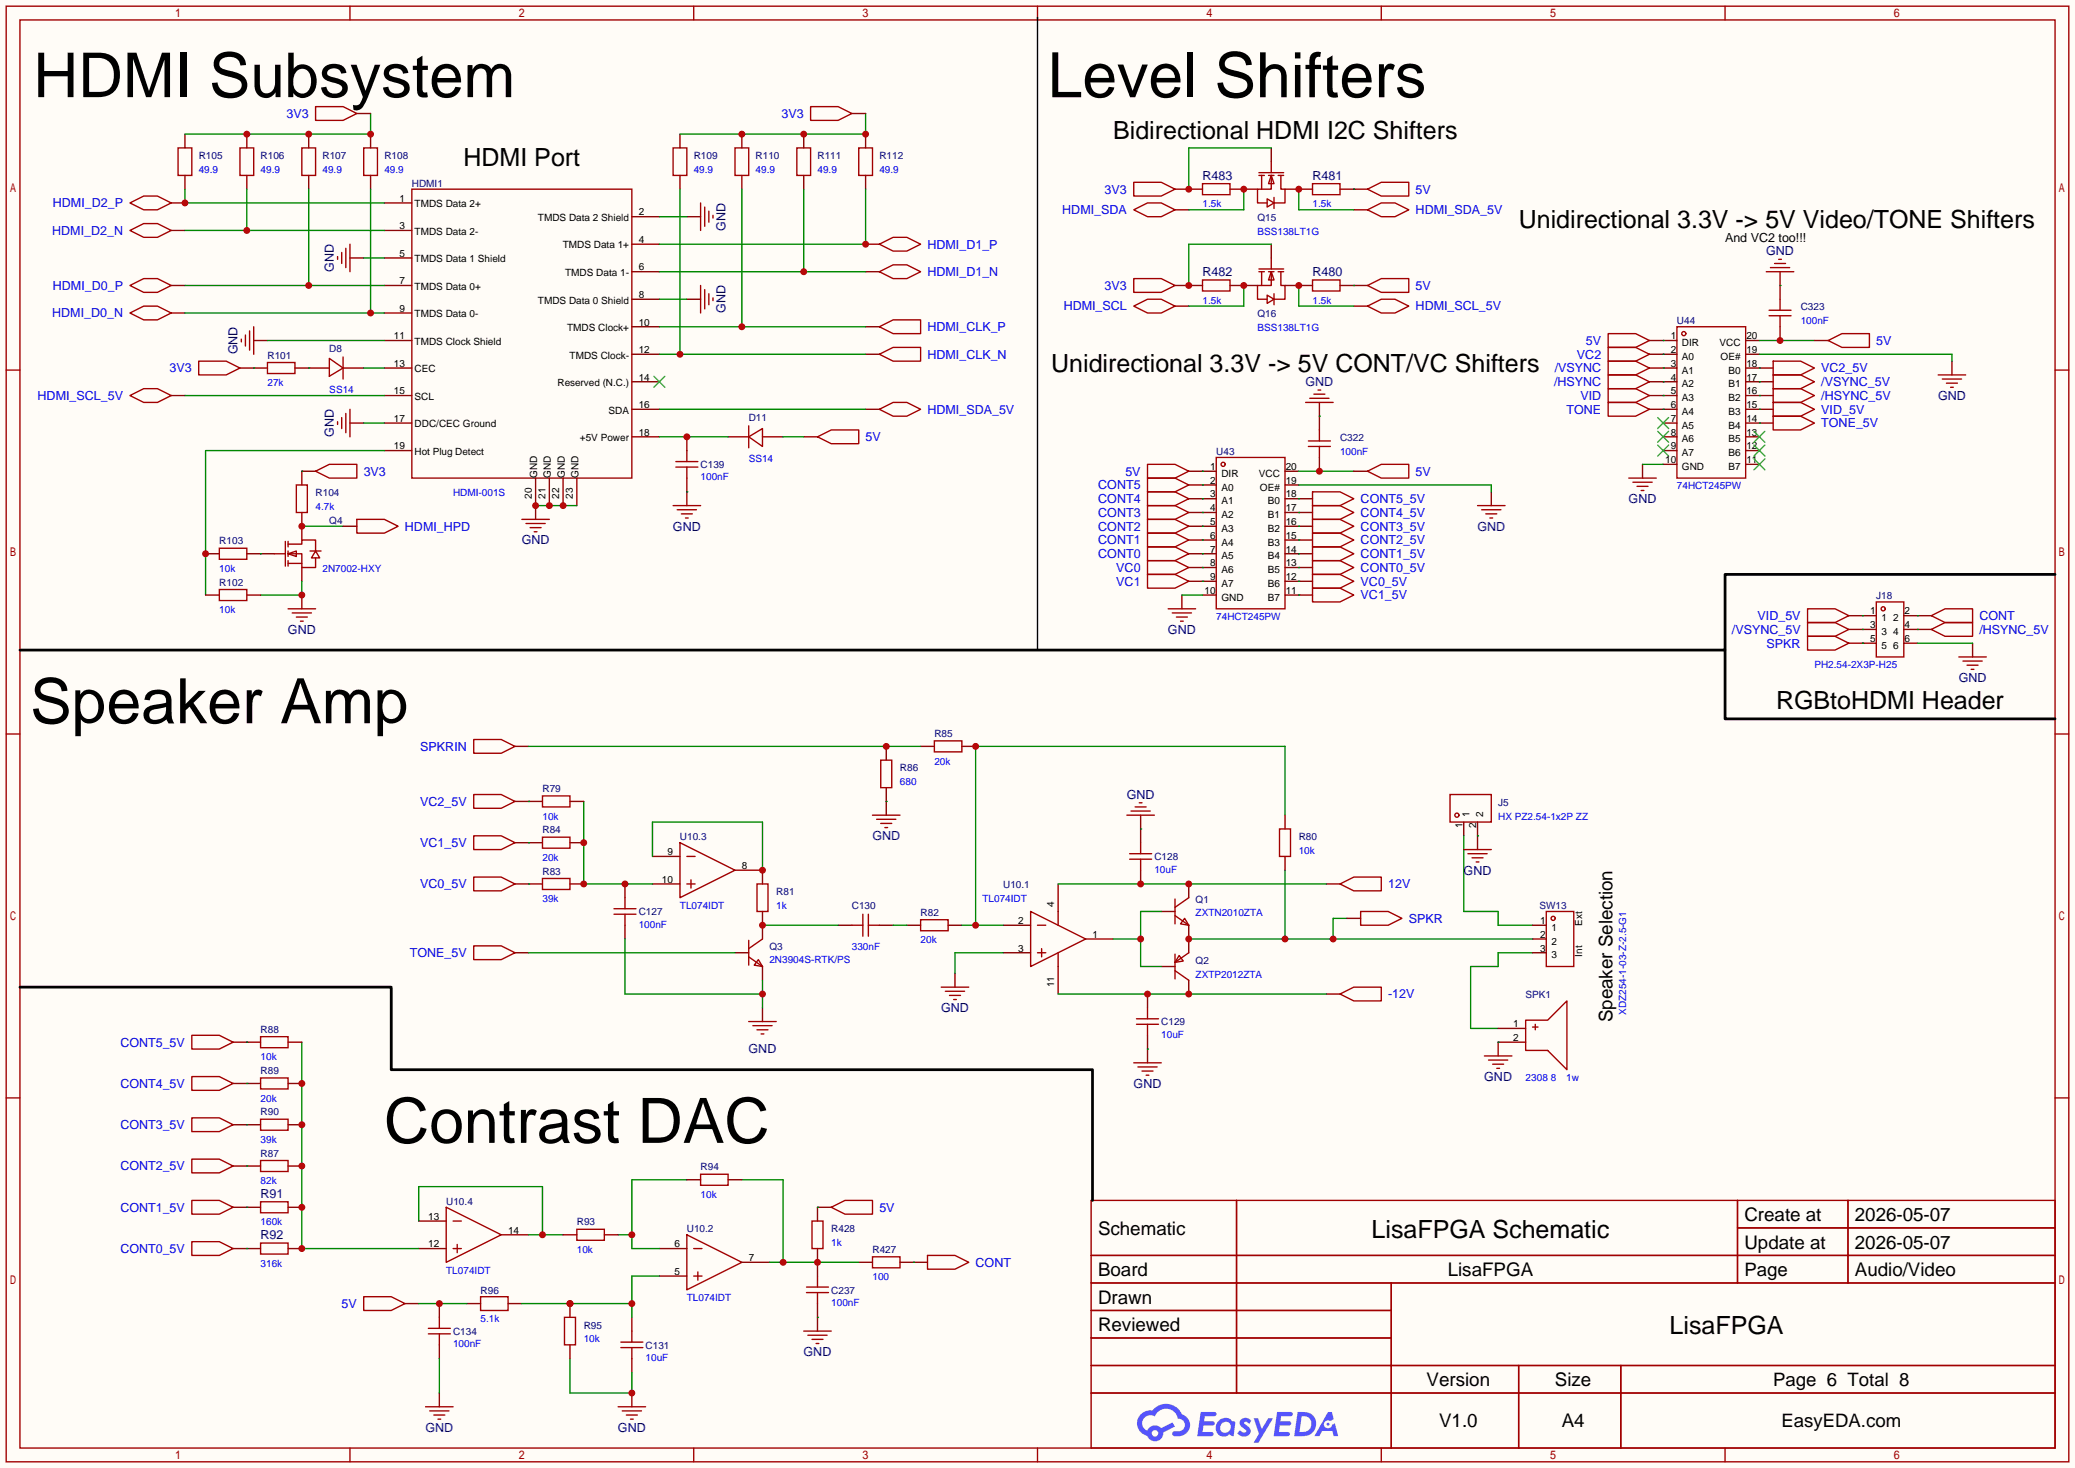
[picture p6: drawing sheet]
<svg xmlns="http://www.w3.org/2000/svg" width="383mm" height="271mm" viewBox="0 0 383 271" stroke-linecap="round" stroke-linejoin="round" font-family="sans-serif">
<path d="M0 0h383.3v271h-383.3z" fill="#fffcf7"/>
<g fill="none" stroke="#a10000" stroke-width=".25">
<path d="M1.1 1.1h381v268.8h-381zM3.7 3.7h375.9v263.6h-375.9zM64.6 1.1v2.6M128.1 1.1v2.6M191.6 1.1v2.6M255.1 1.1v2.6M318.6 1.1v2.6M1.1 68.3h2.6M379.6 68.3h2.5M1.1 135.5h2.6M379.6 135.5h2.5M1.1 202.7h2.6"/>
<path d="M379.6 202.7h2.5M201.5 221.6h178.1v45.7h-178.1zM201.5 231.8h178.1M201.5 236.9h178.1M228.4 221.6v35.6M257 236.9v30.4M320.9 221.6v15.3M320.9 226.7h58.7M341.3 221.6v15.3M201.5 241.9h55.5M201.5 252.1h178.1M201.5 247h55.5"/>
<path d="M201.5 257.2h178.1M280.5 252.1v15.2M299.4 252.1v15.2M64.6 267.3v2.6M128.1 267.3v2.6M191.6 267.3v2.6M255.1 267.3v2.6M318.6 267.3v2.6"/>
</g>
<g fill="#5487ff">
<path d="M229.3 262a1.3 1.3 0 0 1 1.8 .3l-.4 .6a.54 .54 0 0 0-.9-.2l.1 .2a1.58 1.58 0 0 1 1.1 1.5 1.43 1.43 0 0 1-2.5 .2l.6-.6a.64 .64 0 0 0 .5 .5 .64 .64 0 0 0 .6-.3l-.2-.2a1.6 1.6 0 0 1-1-1.6z"/>
<path d="M231.6 261.8h.8l.7 2 1.2-2h.9l-2.7 4.6h-.9l.9-1.7z"/>
<path d="M221.8 260.7h1.6a1.31 1.31 0 0 1 1.3 .2 .4 .4 0 0 1-.4 .6h-1.7l-.2 .9h1.7a.4 .4 0 0 1 .3 .4 .4 .4 0 0 1-.4 .4h-1.7l-.2 1.2h.9a1.23 1.23 0 0 1 1.1 .2 .39 .39 0 0 1-.3 .5h-2.7z"/>
<path d="M235.9 260.7h1.6a1.32 1.32 0 0 1 1.3 .2 .39 .39 0 0 1-.4 .6h-1.7l-.2 .9h1.7a.4 .4 0 0 1 .3 .4 .4 .4 0 0 1-.4 .4h-1.7l-.2 1.2h.9a1.23 1.23 0 0 1 1.1 .2 .39 .39 0 0 1-.3 .5h-2.6z"/>
<path d="M245.3 260.7h.7l.4 1.3-.7 .4a.75 .75 0 0 0-1.1 .3 .75 .75 0 0 0 .5 1 .75 .75 0 0 0 1-.7l.5-.2 .6 2.3h-.9l-.2-.9h-1.9l-.5 .9h-.9z"/>
<path d="M239.7 260.7l-.7 4.4h1.5a2.27 2.27 0 0 0 2.6-2.2 2.27 2.27 0 0 0-2.7-2.2zM240.5 261.5a1.5 1.5 0 0 1 1.8 1.5 1.5 1.5 0 0 1-2 1.4h-.3z"/>
<path d="M225.1 262.3a1.62 1.62 0 0 0-.4 2.1 1.62 1.62 0 0 0 2 .7l.4-.3 .4 .3h.4l.3-2.4-.2-.3h-.4a1.58 1.58 0 0 0-2.5-.1zM225.7 262.8a.99 .99 0 0 1 1.6 .3 .99 .99 0 0 1-.9 1.4 .94 .94 0 0 1-1-.6 .94 .94 0 0 1 .3-1.1z"/>
<path d="M210.7 261.1a2.37 2.37 0 0 0 1.2 4 1.54 1.54 0 0 0 1.7 1 1.54 1.54 0 0 0 1.3-1.6l2.1-1.1-.4-.8-2.1 1a1.57 1.57 0 0 0-2.6 .5 1.5 1.5 0 0 1-.7-2.1 1.5 1.5 0 0 1 2.1-.5 2.23 2.23 0 0 1 2.3-1.4 2.23 2.23 0 0 1 2 1.8 1.16 1.16 0 0 1 1.3 1.1 1.16 1.16 0 0 1-1.1 1.2h-.7a.47 .47 0 0 0-.6 .4 .47 .47 0 0 0 .4 .6 2.23 2.23 0 0 0 2.3-.7 2.23 2.23 0 0 0 .4-2.3 2.16 2.16 0 0 0-1.3-1.1 3.2 3.2 0 0 0-5.4-.7l-1.2 .1zM212.8 264.6a.58 .58 0 0 1 1.1 0 .58 .58 0 0 1-1.1 0z"/>
<circle cx="245.3" cy="262.9" r=".28"/>
</g>
<g fill="none" stroke="#870000" stroke-width=".25">
<path d="M34.2 24.8v2.5M34.2 32.4v2.5M45.6 24.8v2.5M45.6 32.4v2.5M57 24.8v2.5M57 32.4v2.5M68.5 24.8v2.5M68.5 32.4v2.5M71 37.5h5.1M125.6 24.8v2.5M125.6 32.4v2.5M137 24.8v2.5"/>
<path d="M137 32.4v2.5M148.5 24.8v2.5M148.5 32.4v2.5M159.9 24.8v2.5M159.9 32.4v2.5M71 42.5h5.1M71 47.6h5.1M71 52.7h5.1M71 57.8h5.1M116.7 40h5.1M116.7 45.1h5.1M116.7 50.2h5.1"/>
<path d="M116.7 55.2h5.1M46.9 67.9h2.5M54.5 67.9h6.3M63.4 67.9h3.8M71 62.9h5.1M71 67.9h5.1M71 73h5.1M71 78.1h5.1M116.7 60.3h5.1M116.7 65.4h5.1M116.7 70.5h5.1M116.7 75.6h5.1"/>
<path d="M55.8 87v2.5M55.8 94.6v5.1M71 83.2h5.1M98.9 88.3v7.6M101.5 88.3v5M104 88.3v5M106.6 88.3v5M116.7 80.6h5.1M48.1 102.2h2.6M55.8 104.8v2.5"/>
</g>
<path d="M120.8 69.5l2 2M122.8 69.5l-2 2" fill="none" stroke="#3c3" stroke-width=".25"/>
<g fill="none" stroke="#a10000" stroke-width=".25">
<path d="M32.9 27.3h2.5v5.1h-2.5zM44.3 27.3h2.6v5.1h-2.6zM55.8 27.3h2.5v5.1h-2.5zM67.2 27.3h2.5v5.1h-2.5zM76.1 34.9h40.6v53.4h-40.6zM124.3 27.3h2.6v5.1h-2.6zM135.8 27.3h2.5v5.1h-2.5zM147.2 27.3h2.5v5.1h-2.5zM158.6 27.3h2.6v5.1h-2.6zM49.4 66.9h5.1v2.1h-5.1zM60.8 66.2l2.6 1.7-2.6 1.6zM63.4 65.9v4.1"/>
<path d="M52.7 99.9v4.6M53.2 99.9v1.1M54.7 89.5h2.1v5.1h-2.1zM96.4 95.9h5.1M97.2 96.6h3.5M97.9 97.4h2M98.7 98.2h.5M50.7 102.2h2M53.2 102.2h2.6v2.6h2.5v-1.8M53.2 100.5h2.6v-.8h2.5v2M53.2 102.2l1.5-.5v1zM53.2 101.7v1"/>
<path d="M53.2 103.5v1M53.2 104h2.6M57.3 101.7h2M58.3 101.7l.8 1.3h-1.6z"/>
</g>
<path d="M98.9 93.3h7.7" fill="none" stroke="#008700" stroke-width=".25"/>
<g fill="#c00">
<circle cx="101.5" cy="93.3" r=".63"/>
<circle cx="98.9" cy="93.3" r=".63"/>
<circle cx="104" cy="93.3" r=".63"/>
</g>
<path d="M44.3 67.9h2.6M148.5 80.6h2.5" fill="none" stroke="#870000" stroke-width=".25"/>
<path d="M36.7 66.7h5.1l2.5 1.2-2.5 1.3h-5.1zM151 80.6l2.5-1.2h5.1v2.5h-5.1z" fill="none" stroke="#a10000" stroke-width=".25"/>
<path d="M46.9 67.9h.1M57 67.9h.1M67.2 67.9h3.8M55.8 97.2h7.6" fill="none" stroke="#008700" stroke-width=".25"/>
<circle cx="55.8" cy="97.2" r=".63" fill="#c00"/>
<path d="M55.8 87h2.5M55.8 109.9v2.5" fill="none" stroke="#870000" stroke-width=".25"/>
<path d="M58.3 87l2.5-1.3h5.1v2.6h-5.1zM53.2 112.4h5.1M54 113.2h3.5M54.7 113.9h2.1M55.5 114.7h.5" fill="none" stroke="#a10000" stroke-width=".25"/>
<path d="M55.8 87h.1M55.8 107.3v2.6h-7.7" fill="none" stroke="#008700" stroke-width=".25"/>
<circle cx="55.8" cy="109.9" r=".63" fill="#c00"/>
<path d="M71 83.2h-33v26.7M121.8 80.6h12.7M144.7 80.6h3.8" fill="none" stroke="#008700" stroke-width=".25"/>
<path d="M126.9 80.6v2.6M126.9 88.3v2.5M134.5 80.6h3.8M140.8 80.6h3.9" fill="none" stroke="#870000" stroke-width=".25"/>
<path d="M138.3 78.6v4.1M124.8 86.2h4.1M124.8 85.2h4.1M126.9 83.2v2M138.3 80.6l2.5-1.5v3.3z" fill="none" stroke="#a10000" stroke-width=".25"/>
<circle cx="126.9" cy="80.6" r=".63" fill="#c00"/>
<path d="M24 73l2.5-1.2h2.6l2.5 1.2-2.5 1.3h-2.6zM162.4 75.6l2.6-1.3h2.5l2.6 1.3-2.6 1.2h-2.5zM162.4 60.3l2.6-1.2h5.1v2.5h-5.1zM124.3 93.3h5.1M125.1 94.1h3.6M125.9 94.9h2M126.6 95.6h.5M126.9 86.2v2.1" fill="none" stroke="#a10000" stroke-width=".25"/>
<path d="M31.6 73h2.6M159.9 75.6h2.5M159.9 60.3h2.5M126.9 90.8v2.5" fill="none" stroke="#870000" stroke-width=".25"/>
<path d="M137 34.9v25.4M34.2 73h36.8M121.8 75.6h38.1M121.8 60.3h38.1M126.9 90.8h.1" fill="none" stroke="#008700" stroke-width=".25"/>
<circle cx="137" cy="60.3" r=".63" fill="#c00"/>
<path d="M159.9 65.4h2.5" fill="none" stroke="#870000" stroke-width=".25"/>
<path d="M162.4 65.4l2.6-1.3h5.1v2.6h-5.1z" fill="none" stroke="#a10000" stroke-width=".25"/>
<path d="M125.6 34.9v30.5M121.8 65.4h38.1" fill="none" stroke="#008700" stroke-width=".25"/>
<circle cx="125.6" cy="65.4" r=".63" fill="#c00"/>
<path d="M31.6 37.5h2.6M31.6 57.8h2.6M31.6 52.7h2.6M31.6 42.5h2.6M159.9 50.2h2.5M159.9 45.1h2.5" fill="none" stroke="#870000" stroke-width=".25"/>
<path d="M24 37.5l2.5-1.3h2.6l2.5 1.3-2.5 1.2h-2.6zM24 57.8l2.5-1.3h2.6l2.5 1.3-2.5 1.3h-2.6zM24 52.7l2.5-1.3h2.6l2.5 1.3-2.5 1.3h-2.6zM24 42.5l2.5-1.2h2.6l2.5 1.2-2.5 1.3h-2.6zM162.4 50.2l2.6-1.3h2.5l2.6 1.3-2.6 1.2h-2.5zM162.4 45.1l2.6-1.3h2.5l2.6 1.3-2.6 1.3h-2.5z" fill="none" stroke="#a10000" stroke-width=".25"/>
<path d="M148.5 34.9v15.3M121.8 50.2h38.1" fill="none" stroke="#008700" stroke-width=".25"/>
<circle cx="148.5" cy="50.2" r=".63" fill="#c00"/>
<path d="M159.9 34.9v10.2h-38.1" fill="none" stroke="#008700" stroke-width=".25"/>
<circle cx="159.9" cy="45.1" r=".63" fill="#c00"/>
<path d="M68.5 34.9v22.9M34.2 57.8h36.8" fill="none" stroke="#008700" stroke-width=".25"/>
<circle cx="68.5" cy="57.8" r=".63" fill="#c00"/>
<path d="M57 34.9v17.8M34.2 52.7h36.8" fill="none" stroke="#008700" stroke-width=".25"/>
<circle cx="57" cy="52.7" r=".63" fill="#c00"/>
<path d="M45.6 34.9v7.6M34.2 42.5h36.8" fill="none" stroke="#008700" stroke-width=".25"/>
<circle cx="45.6" cy="42.5" r=".63" fill="#c00"/>
<path d="M34.2 34.9v2.6h36.8" fill="none" stroke="#008700" stroke-width=".25"/>
<circle cx="34.2" cy="37.5" r=".63" fill="#c00"/>
<path d="M68.5 21v3.8h-34.3" fill="none" stroke="#008700" stroke-width=".25"/>
<g fill="#c00">
<circle cx="45.6" cy="24.8" r=".63"/>
<circle cx="57" cy="24.8" r=".63"/>
<circle cx="68.5" cy="24.8" r=".63"/>
</g>
<path d="M159.9 21v3.8h-34.3" fill="none" stroke="#008700" stroke-width=".25"/>
<g fill="#c00">
<circle cx="137" cy="24.8" r=".63"/>
<circle cx="148.5" cy="24.8" r=".63"/>
<circle cx="159.9" cy="24.8" r=".63"/>
</g>
<g fill="none" stroke="#870000" stroke-width=".25">
<path d="M65.9 21h2.6M157.4 21h2.5M64.6 47.6h2.6M126.9 40h2.5M126.9 55.2h2.5M46.9 62.9h2.5M64.6 78.1h2.6M63.4 97.2h2.5M163.7 137.8v2.5M170.1 137.8h2.5M177.7 137.8h2.5M97.7 155.6h2.5"/>
<path d="M105.3 155.6h2.5M120.5 158.1h5.1M163.7 145.4v2.6M210.7 153v2.6M97.7 163.2h2.5M105.3 163.2h2.5M115.4 163.2v2.5M115.4 170.8v2.6M120.5 163.2h5.1M135.8 175.9h2.5M135.8 160.7h5v2.5M140.8 168.3v5.1"/>
<path d="M140.8 178.4v2.6M154.8 170.8h2.6M162.4 170.8h2.6M167.5 170.8h2.6M175.1 170.8h2.6M185.3 170.8h5.1M185.3 175.9h5.1M195.5 163.2v5.1M195.5 178.4v5.1M200.5 173.4h5.1M210.7 160.7v2.5M214.5 168.3h2.5"/>
<path d="M214.5 178.4h2.5M219.6 163.2v2.5M219.6 170.8v5.1M140.8 186.1v2.5M212 183.5v2.6M212 191.1v2.6M219.6 181v2.5M77.3 230.5h5.1M77.3 225.4h5.1M92.6 228h5.1M121.8 230.5h5.1M121.8 235.6h5.1"/>
<path d="M137 233h5.1"/>
</g>
<g fill="none" stroke="#a10000" stroke-width=".25">
<path d="M58.3 19.7h5.1l2.5 1.3-2.5 1.2h-5.1zM149.7 19.7h5.1l2.6 1.3-2.6 1.2h-5.1zM129.4 37.5v5M130.2 38.2v3.6M130.9 39v2M131.7 39.8v.5M62.4 47.4v.5M63.1 46.6v2M63.9 45.8v3.6M64.6 45.1v5.1M129.4 52.7v5.1M130.2 53.5v3.5"/>
<path d="M130.9 54.2v2.1M131.7 55v.5M44.6 62.6v.5M45.3 61.8v2.1M46.1 61.1v3.5M46.9 60.3v5.1M62.4 77.9v.5M63.1 77.1v2M63.9 76.3v3.6M64.6 75.6v5M65.9 95.9h5.1l2.5 1.3-2.5 1.2h-5.1zM172.6 136.8h5.1v2h-5.1z"/>
<path d="M100.2 154.6h5.1v2h-5.1zM125.6 155.6l10.2 5.1-10.2 5zM126.9 158.1h1.5M162.7 140.3h2v5.1h-2zM208.7 158.6h4M208.7 157.6h4M210.7 155.6v2M210.7 158.6v2.1M100.2 162.2h5.1v2h-5.1zM113.4 168.8h4.1M113.4 167.8h4.1M115.4 165.7v2.1"/>
<path d="M115.4 168.8v2M126.9 163.2h1.5M127.6 162.4v1.6M138.3 176.7l2.5 1.7M138.3 173.6v4.6M139.8 163.2h2.1v5.1h-2.1zM140.1 177.2l.7 1.2-1.5-.2zM140.8 173.4l-2.5 1.7M157.4 170.8h2M159.4 168.8v4M160.4 170.8h2M160.4 168.8v4"/>
<path d="M170.1 169.8h5v2h-5zM190.4 168.3l10.1 5.1-10.1 5zM191.6 170.8h1.6M191.6 175.9h1.6M192.4 175.1v1.6M195.5 168.3v2.5M195.5 175.9v2.5M217 169l2.6 1.8M217 166v4.6M217 176.1v4.6M217 179.2l2.6 1.8M217.8 176.4l.8 1-1.6 .3z"/>
<path d="M218.8 169.5l.8 1.3-1.5-.2zM219.6 165.7l-2.6 1.8M219.6 175.9l-2.6 1.8M138.3 188.6h5.1M139.1 189.4h3.5M139.8 190.1h2.1M140.6 190.9h.5M209.9 189.1h4.1M209.9 188.1h4.1M212 186.1v2M212 189.1v2M82.4 222.9l10.2 5.1-10.2 5z"/>
<path d="M83.7 230.5h1.5M83.7 225.4h1.5M84.5 229.7v1.6M126.9 228l10.1 5-10.1 5.1zM128.1 230.5h1.6M128.1 235.6h1.6M128.9 234.8v1.5"/>
</g>
<path d="M67.2 47.6h3.8M121.8 40h5.1M121.8 55.2h5.1M49.4 62.9h21.6M67.2 78.1h3.8M115.4 173.4v10.1h25.4M140.8 181v5.1" fill="none" stroke="#008700" stroke-width=".25"/>
<circle cx="140.8" cy="183.5" r=".63" fill="#c00"/>
<path d="M95.1 175.9h2.6" fill="none" stroke="#870000" stroke-width=".25"/>
<path d="M87.5 174.6h5.1l2.5 1.3-2.5 1.3h-5.1z" fill="none" stroke="#a10000" stroke-width=".25"/>
<path d="M97.7 175.9h38.1M140.8 170.8h14" fill="none" stroke="#008700" stroke-width=".25"/>
<circle cx="140.8" cy="170.8" r=".63" fill="#c00"/>
<path d="M120.5 158.1v-6.3h20.3v8.9" fill="none" stroke="#008700" stroke-width=".25"/>
<circle cx="140.8" cy="160.7" r=".63" fill="#c00"/>
<path d="M95.1 148h2.6M95.1 155.6h2.6M95.1 163.2h2.6" fill="none" stroke="#870000" stroke-width=".25"/>
<path d="M87.5 146.7h5.1l2.5 1.3-2.5 1.2h-5.1zM87.5 154.3h5.1l2.5 1.3-2.5 1.2h-5.1zM87.5 161.9h5.1l2.5 1.3-2.5 1.3h-5.1z" fill="none" stroke="#a10000" stroke-width=".25"/>
<path d="M97.7 155.6h.1M107.8 148v15.2h12.7M97.7 163.2h.1" fill="none" stroke="#008700" stroke-width=".25"/>
<g fill="#c00">
<circle cx="107.8" cy="155.6" r=".63"/>
<circle cx="107.8" cy="163.2" r=".63"/>
<circle cx="115.4" cy="163.2" r=".63"/>
</g>
<path d="M95.1 137.8h2.6" fill="none" stroke="#870000" stroke-width=".25"/>
<path d="M87.5 136.5h5.1l2.5 1.3-2.5 1.3h-5.1z" fill="none" stroke="#a10000" stroke-width=".25"/>
<path d="M237.4 150.5v-12.7h-57.2v33M165 170.8h2.5M177.7 170.8h7.6" fill="none" stroke="#008700" stroke-width=".25"/>
<g fill="#c00">
<circle cx="180.2" cy="170.8" r=".63"/>
<circle cx="180.2" cy="137.8" r=".63"/>
</g>
<path d="M176.4 179.7v2.5" fill="none" stroke="#870000" stroke-width=".25"/>
<path d="M173.9 182.2h5M174.6 183h3.6M175.4 183.8h2M176.1 184.5h.6" fill="none" stroke="#a10000" stroke-width=".25"/>
<path d="M97.7 137.8h72.4M185.3 175.9h-8.9v3.8" fill="none" stroke="#008700" stroke-width=".25"/>
<circle cx="163.7" cy="137.8" r=".63" fill="#c00"/>
<path d="M163.7 148v2.5" fill="none" stroke="#870000" stroke-width=".25"/>
<path d="M161.2 150.5h5M161.9 151.3h3.6M162.7 152h2M163.4 152.8h.6" fill="none" stroke="#a10000" stroke-width=".25"/>
<path d="M163.7 148h.1M219.6 173.4h63.5M237.4 160.7v12.7M248.8 169.5h-2.5v3.9" fill="none" stroke="#008700" stroke-width=".25"/>
<g fill="#c00">
<circle cx="219.6" cy="173.4" r=".63"/>
<circle cx="237.4" cy="173.4" r=".63"/>
<circle cx="246.3" cy="173.4" r=".63"/>
</g>
<path d="M245 163.2h2.5M245 183.5h2.5" fill="none" stroke="#870000" stroke-width=".25"/>
<path d="M247.5 163.2l2.6-1.3h5v2.6h-5zM247.5 183.5l2.6-1.3h5v2.6h-5z" fill="none" stroke="#a10000" stroke-width=".25"/>
<path d="M195.5 163.2h49.5" fill="none" stroke="#008700" stroke-width=".25"/>
<g fill="#c00">
<circle cx="219.6" cy="163.2" r=".63"/>
<circle cx="210.7" cy="163.2" r=".63"/>
</g>
<path d="M195.5 183.5h49.5" fill="none" stroke="#008700" stroke-width=".25"/>
<g fill="#c00">
<circle cx="219.6" cy="183.5" r=".63"/>
<circle cx="212" cy="183.5" r=".63"/>
</g>
<path d="M205.6 173.4h5.1M214.5 168.3h-3.8v10.1h3.8" fill="none" stroke="#008700" stroke-width=".25"/>
<circle cx="210.7" cy="173.4" r=".63" fill="#c00"/>
<g fill="none" stroke="#870000" stroke-width=".25">
<path d="M210.7 150.5v2.5M270.4 151.8v2.5M272.9 151.8v5M43.1 192.4h2.5M212 193.7v2.5M276.7 192.4v2.5M43.1 215.3h5M43.1 200h5M43.1 207.6h5M53.2 215.3h2.6M53.2 200h2.6M53.2 207.6h2.6"/>
<path d="M43.1 222.9h5M43.1 230.5h5M53.2 222.9h2.6M53.2 230.5h2.6M86.2 240.7h2.6M93.9 240.7h2.5M116.7 243.2v2.5M116.7 250.8v2.6"/>
</g>
<g fill="none" stroke="#a10000" stroke-width=".25">
<path d="M208.2 150.5h5M208.9 149.7h3.6M209.7 149h2M210.4 148.2h.5M267.8 146.7h7.7v5.1h-7.7zM270.4 156.8h5.1M271.1 157.6h3.6M271.9 158.4h2M272.7 159.1h.5M35.4 198.8h5.1l2.6 1.2-2.6 1.3h-5.1zM35.4 191.1h5.1l2.6 1.3-2.6 1.3h-5.1zM48.1 199h5.1v2h-5.1z"/>
<path d="M209.4 196.2h5.1M210.2 197h3.5M210.9 197.7h2.1M211.7 198.5h.5M274.2 194.9h5.1M275 195.7h3.5M275.7 196.5h2M276.5 197.2h.5M35.4 214h5.1l2.6 1.3-2.6 1.2h-5.1zM35.4 206.4h5.1l2.6 1.2-2.6 1.3h-5.1zM48.1 214.2h5.1v2.1h-5.1zM48.1 206.6h5.1v2.1h-5.1z"/>
<path d="M35.4 229.2h5.1l2.6 1.3-2.6 1.3h-5.1zM35.4 221.6h5.1l2.6 1.3-2.6 1.3h-5.1zM48.1 221.9h5.1v2h-5.1zM48.1 229.5h5.1v2h-5.1zM88.8 239.4h5.1v2.5h-5.1zM114.7 248.8h4M114.7 247.8h4M116.7 245.7v2.1M116.7 248.8v2"/>
<circle cx="269.1" cy="150.5" r=".38"/>
</g>
<path d="M210.7 153h.1M270.4 154.3v14h6.3v2.5h6.4M272.9 154.3h.1M283.1 175.9h-6.4v2.5h-5v11.5h5M55.8 192.4v38.1h21.5M45.6 215.3h.1M45.6 207.6h.1M45.6 200h.1M45.6 230.5h.1M45.6 222.9h.1" fill="none" stroke="#008700" stroke-width=".25"/>
<g fill="#c00">
<circle cx="55.8" cy="200" r=".63"/>
<circle cx="55.8" cy="207.6" r=".63"/>
<circle cx="55.8" cy="215.3" r=".63"/>
<circle cx="55.8" cy="222.9" r=".63"/>
<circle cx="55.8" cy="230.5" r=".63"/>
</g>
<path d="M77.3 225.4v-6.3h22.9v8.9M97.7 228h6.3" fill="none" stroke="#008700" stroke-width=".25"/>
<circle cx="100.2" cy="228" r=".63" fill="#c00"/>
<path d="M126.9 217.8h-10.2v12.7h5.1M114.2 228h2.5" fill="none" stroke="#008700" stroke-width=".25"/>
<circle cx="116.7" cy="228" r=".63" fill="#c00"/>
<path d="M168.8 233h2.5M81.2 240.7v2.5M81.2 248.3v2.5M116.7 257.2v2.5" fill="none" stroke="#870000" stroke-width=".25"/>
<path d="M171.3 231.8h5.1l2.5 1.2-2.5 1.3h-5.1zM79.1 246.3h4.1M79.1 245.2h4.1M81.2 243.2v2M81.2 246.3v2M114.2 259.7h5.1M114.9 260.5h3.6M115.7 261.2h2M116.5 262h.5" fill="none" stroke="#a10000" stroke-width=".25"/>
<path d="M105.3 250.8v6.4h11.4v-3.8" fill="none" stroke="#008700" stroke-width=".25"/>
<circle cx="116.7" cy="257.2" r=".63" fill="#c00"/>
<path d="M121.8 235.6h-5.1v7.6M96.4 240.7h20.3" fill="none" stroke="#008700" stroke-width=".25"/>
<g fill="#c00">
<circle cx="116.7" cy="240.7" r=".63"/>
<circle cx="105.3" cy="240.7" r=".63"/>
</g>
<path d="M74.8 240.7h2.5" fill="none" stroke="#870000" stroke-width=".25"/>
<path d="M67.2 239.4h5.1l2.5 1.3-2.5 1.2h-5.1z" fill="none" stroke="#a10000" stroke-width=".25"/>
<path d="M77.3 240.7h8.9" fill="none" stroke="#008700" stroke-width=".25"/>
<circle cx="81.2" cy="240.7" r=".63" fill="#c00"/>
<path d="M248.8 169.5h2.5M151 222.9v2.5M151 230.5v5.1M158.6 233h2.6M166.2 233h2.6M81.2 257.2v2.5M151 240.7v2.5" fill="none" stroke="#870000" stroke-width=".25"/>
<path d="M251.3 168.3h5.1l2.6 1.2-2.6 1.3h-5.1zM149 238.6h4M149 237.6h4M150 225.4h2v5.1h-2zM151 235.6v2M151 238.6v2.1M161.2 232h5v2.1h-5zM78.6 259.7h5.1M79.4 260.5h3.5M80.1 261.2h2.1M80.9 262h.5" fill="none" stroke="#a10000" stroke-width=".25"/>
<path d="M137 217.8h7.7v15.2M142.1 233h16.5M81.2 250.8v6.4" fill="none" stroke="#008700" stroke-width=".25"/>
<g fill="#c00">
<circle cx="144.7" cy="233" r=".63"/>
<circle cx="151" cy="233" r=".63"/>
</g>
<path d="M344 113.7h.1M344 116.2h.1M344 118.7h.1M354.2 113.7h.1M354.2 116.2h.1M354.2 118.7h10.2M212 193.7h.1M151 222.9h.1M168.8 233h.1M151 243.2h.1" fill="none" stroke="#008700" stroke-width=".25"/>
<g fill="none" stroke="#870000" stroke-width=".25">
<path d="M38 109.9h2.5M38 102.2h2.5M45.6 109.9h2.5M45.6 102.2h2.5M341.5 113.7h5.1M341.5 118.7h5.1M341.5 116.2h5.1M351.7 113.7h5M351.7 118.7h2.5M351.7 116.2h5M364.4 118.7v2.6M151 222.9h2.5"/>
<path d="M151 243.2v2.5"/>
</g>
<g fill="none" stroke="#a10000" stroke-width=".25">
<path d="M40.5 108.8h5.1v2.1h-5.1zM333.9 112.4h5.1l2.5 1.3-2.5 1.2h-5.1zM333.9 114.9h5.1l2.5 1.3-2.5 1.3h-5.1zM333.9 117.5h5.1l2.5 1.2-2.5 1.3h-5.1zM346.6 111.1h5.1v10.2h-5.1zM356.7 113.7l2.6-1.3h5.1v2.5h-5.1zM356.7 116.2l2.6-1.3h5.1v2.6h-5.1zM361.8 121.3h5.1M362.6 122h3.5M363.3 122.8h2.1M364.1 123.6h.5M153.5 222.9l2.6-1.3h5.1v2.6h-5.1z"/>
<path d="M148.5 245.7h5M149.2 246.5h3.6M150 247.3h2M150.7 248h.6"/>
<circle cx="347.9" cy="112.4" r=".38"/>
</g>
<path d="M379.6 106h-61v14h-314.9M318.6 120v12.7h61M3.7 182.2h68.6v15.3h129.5v24.1" fill="none" stroke="#000" stroke-width=".51"/>
<circle cx="38" cy="102.2" r=".63" fill="#c00"/>
<path d="M40.5 101.2h5.1v2.1h-5.1zM100.2 146.9h5.1v2.1h-5.1zM236.3 153h2.1v5.1h-2.1zM48.1 191.4h5.1v2h-5.1zM129.4 216.8h5.1v2h-5.1zM106.6 226.9h5v2.1h-5z" fill="none" stroke="#a10000" stroke-width=".25"/>
<path d="M48.1 102.2h.1M97.7 148h.1M45.6 192.4h.1" fill="none" stroke="#008700" stroke-width=".25"/>
<path d="M97.7 148h2.5M105.3 148h2.5M237.4 150.5v2.5M237.4 158.1v2.6M45.6 192.4h2.5M53.2 192.4h2.6M126.9 217.8h2.5M134.5 217.8h2.5M104 228h2.6M111.6 228h2.6M105.3 240.7v2.5M105.3 248.3v2.5" fill="none" stroke="#870000" stroke-width=".25"/>
<circle cx="105.3" cy="240.7" r=".63" fill="#c00"/>
<g fill="none" stroke="#a10000" stroke-width=".25">
<path d="M209.4 33.7h5.1l2.5 1.2-2.5 1.3h-5.1zM209.4 38.7l2.6-1.2h2.5l2.5 1.2-2.5 1.3h-2.5zM232.5 31.9h4.6M232.5 32.4h1.1M233 32.4v2.5M234.1 36.7l1.2 .8-1.2 .7zM234.3 32.4h1M234.8 32.4l.5 1.5h-1zM234.8 32.4v2.5h-2.5v2.6h1.8M234.8 29.8v2.1M235.3 36.4v2.1M236.1 32.4h1"/>
<path d="M236.6 32.4v2.5h.8v2.6h-2.1M252.6 34.9l2.5-1.2h5.1v2.5h-5.1zM252.6 38.7l2.5-1.2h2.6l2.5 1.2-2.5 1.3h-2.6zM209.4 51.4h5.1l2.5 1.3-2.5 1.3h-5.1zM209.4 56.5l2.6-1.3h2.5l2.5 1.3-2.5 1.3h-2.5zM232.5 49.7h4.6M232.5 50.2h1.1M233 50.2v2.5M234.1 54.5l1.2 .7-1.2 .8zM234.3 50.2h1M234.8 50.2l.5 1.5h-1zM234.8 50.2v2.5h-2.5v2.5h1.8"/>
<path d="M234.8 47.6v2.1M235.3 54.2v2.1M236.1 50.2h1M236.6 50.2v2.5h.8v2.5h-2.1M252.6 52.7l2.5-1.3h5.1v2.6h-5.1zM252.6 56.5l2.5-1.3h2.6l2.5 1.3-2.5 1.3h-2.6zM285.6 168.3h5.1v10.1h-5.1zM104.3 243.2h2v5.1h-2z"/>
<circle cx="286.9" cy="169.5" r=".38"/>
</g>
<g fill="none" stroke="#870000" stroke-width=".25">
<path d="M217 34.9h2.6M217 38.7h2.6M229.7 34.9h2.6M234.8 27.3v2.5M237.4 34.9h2.5M250.1 34.9h2.5M250.1 38.7h2.5M217 52.7h2.6M217 56.5h2.6M229.7 52.7h2.6M234.8 45.1v2.5M237.4 52.7h5"/>
<path d="M250.1 52.7h2.5M250.1 56.5h2.5M283.1 170.8h2.5M283.1 173.4h2.5M283.1 175.9h2.5"/>
</g>
<path d="M229.7 34.9v3.8h-10.1M234.8 27.3h-15.2v7.6M239.9 34.9v3.8h10.2M229.7 52.7v3.8h-10.1M234.8 45.1h-15.2v7.6M239.9 52.7v3.8h10.2" fill="none" stroke="#008700" stroke-width=".25"/>
<circle cx="239.9" cy="52.7" r=".63" fill="#c00"/>
<path d="M239.9 34.9h2.5M247.5 52.7h2.6" fill="none" stroke="#870000" stroke-width=".25"/>
<path d="M242.4 51.7h5.1v2h-5.1z" fill="none" stroke="#a10000" stroke-width=".25"/>
<circle cx="239.9" cy="34.9" r=".63" fill="#c00"/>
<path d="M247.5 34.9h2.6M219.6 52.7h2.5" fill="none" stroke="#870000" stroke-width=".25"/>
<path d="M242.4 33.9h5.1v2h-5.1z" fill="none" stroke="#a10000" stroke-width=".25"/>
<path d="M250.1 34.9h.1M250.1 52.7h.1" fill="none" stroke="#008700" stroke-width=".25"/>
<circle cx="219.6" cy="52.7" r=".63" fill="#c00"/>
<path d="M227.2 52.7h2.5" fill="none" stroke="#870000" stroke-width=".25"/>
<circle cx="229.7" cy="52.7" r=".63" fill="#c00"/>
<path d="M222.1 51.7h5.1v2h-5.1z" fill="none" stroke="#a10000" stroke-width=".25"/>
<path d="M219.6 34.9h2.5" fill="none" stroke="#870000" stroke-width=".25"/>
<circle cx="219.6" cy="34.9" r=".63" fill="#c00"/>
<path d="M227.2 34.9h2.5" fill="none" stroke="#870000" stroke-width=".25"/>
<circle cx="229.7" cy="34.9" r=".63" fill="#c00"/>
<g fill="none" stroke="#a10000" stroke-width=".25">
<path d="M222.1 33.9h5.1v2h-5.1zM243.7 79.4v2M224.7 84.5h12.7v27.9h-12.7zM241.7 81.4h4M241.7 82.4h4M243.7 82.4v2.1M272.9 93.3h5.1M273.7 94.1h3.5M274.4 94.9h2.1M275.2 95.6h.5"/>
<circle cx="225.9" cy="85.7" r=".38"/>
</g>
<g fill="none" stroke="#870000" stroke-width=".25">
<path d="M243.7 76.8v2.6M222.1 87h2.6M222.1 89.5h2.6M222.1 92.1h2.6M222.1 94.6h2.6M222.1 97.2h2.6M222.1 99.7h2.6M237.4 87h2.5M237.4 89.5h2.5M237.4 92.1h2.5M237.4 94.6h2.5M237.4 97.2h2.5"/>
<path d="M237.4 99.7h2.5M243.7 84.5v2.5M275.5 90.8v2.5M222.1 102.2h2.6M222.1 104.8h2.6M222.1 107.3h2.6M222.1 109.9h2.6M237.4 102.2h2.5M237.4 104.8h2.5M237.4 107.3h2.5M237.4 109.9h2.5"/>
</g>
<path d="M239.9 87h10.2" fill="none" stroke="#008700" stroke-width=".25"/>
<circle cx="243.7" cy="87" r=".63" fill="#c00"/>
<g fill="none" stroke="#008700" stroke-width=".25">
<path d="M243.7 76.8h.1M325 62.9h10.2M222.1 87h.1M222.1 97.2h.1M222.1 99.7h.1M222.1 89.5h.1M222.1 92.1h.1M222.1 94.6h.1M239.9 99.7h.1M239.9 92.1h.1M239.9 94.6h.1M239.9 97.2h.1"/>
<path d="M239.9 89.5h35.6v1.3M218.3 109.9h3.8M222.1 102.2h.1M222.1 104.8h.1M222.1 107.3h.1M239.9 102.2h.1M239.9 104.8h.1M239.9 107.3h.1M239.9 109.9h.1"/>
</g>
<g fill="none" stroke="#870000" stroke-width=".25">
<path d="M328.8 52.7v2.5M243.7 74.3v2.5M307.2 62.9h2.6M307.2 65.4h2.6M307.2 67.9h2.6M307.2 70.5h2.6M307.2 73h2.6M307.2 75.6h2.6M307.2 78.1h2.6M322.5 62.9h2.5M322.5 65.4h2.5M322.5 67.9h2.5"/>
<path d="M322.5 70.5h2.5M322.5 73h2.5M322.5 75.6h2.5M322.5 78.1h2.5M328.8 60.3v2.6M360.6 66.7v2.5M219.6 87h2.5M219.6 97.2h2.5M219.6 99.7h2.5M219.6 94.6h2.5M219.6 92.1h2.5M219.6 89.5h2.5"/>
<path d="M239.9 97.2h2.5M239.9 99.7h2.5M239.9 94.6h2.5M239.9 92.1h2.5M250.1 87h2.5M307.2 80.6h2.6M307.2 83.2h2.6M307.2 85.7h2.6M322.5 80.6h2.5M322.5 83.2h2.5M322.5 85.7h2.5M218.3 109.9v2.5"/>
<path d="M219.6 102.2h2.5M219.6 104.8h2.5M219.6 107.3h2.5M239.9 102.2h2.5M239.9 104.8h2.5M239.9 107.3h2.5M239.9 109.9h2.5"/>
</g>
<g fill="none" stroke="#a10000" stroke-width=".25">
<path d="M326.8 57.3h4M326.8 58.3h4M328.8 55.2v2.1M328.8 58.3v2M241.2 74.3h5.1M241.9 73.5h3.6M242.7 72.8h2M243.5 72h.5M309.8 60.3h12.7v28h-12.7zM358 69.2h5.1M358.8 70h3.5M359.5 70.7h2.1"/>
<path d="M360.3 71.5h.5M212 85.7h5l2.6 1.3-2.6 1.3h-5zM212 95.9h5l2.6 1.3-2.6 1.2h-5zM212 98.4h5l2.6 1.3-2.6 1.3h-5zM212 93.3h5l2.6 1.3-2.6 1.3h-5zM212 90.8h5l2.6 1.3-2.6 1.2h-5zM212 88.3h5l2.6 1.2-2.6 1.3h-5zM242.4 98.4h5.1l2.6 1.3-2.6 1.3h-5.1zM242.4 95.9h5.1l2.6 1.3-2.6 1.2h-5.1zM242.4 93.3h5.1l2.6 1.3-2.6 1.3h-5.1zM242.4 90.8h5.1l2.6 1.3-2.6 1.2h-5.1zM252.6 87l2.5-1.3h5.1v2.6h-5.1z"/>
<path d="M212 101h5l2.6 1.2-2.6 1.3h-5zM212 103.5h5l2.6 1.3-2.6 1.2h-5zM212 106h5l2.6 1.3-2.6 1.3h-5zM215.8 112.4h5.1M216.5 113.2h3.6M217.3 113.9h2M218.1 114.7h.5M242.4 101h5.1l2.6 1.2-2.6 1.3h-5.1zM242.4 103.5h5.1l2.6 1.3-2.6 1.2h-5.1zM242.4 106h5.1l2.6 1.3-2.6 1.3h-5.1zM242.4 108.6h5.1l2.6 1.3-2.6 1.2h-5.1z"/>
<circle cx="311" cy="61.6" r=".38"/>
</g>
<path d="M306.2 77.1l2 2M306.2 79.6l2 2.1M308.2 77.1l-2 2M308.2 79.6l-2 2.1M324 79.6l2 2.1M326 79.6l-2 2.1M306.2 82.2l2 2M308.2 82.2l-2 2M324 84.7l2 2M324 82.2l2 2M326 84.7l-2 2M326 82.2l-2 2" fill="none" stroke="#3c3" stroke-width=".25"/>
<circle cx="328.8" cy="62.9" r=".63" fill="#c00"/>
<g fill="none" stroke="#008700" stroke-width=".25">
<path d="M328.8 52.7h.1M307.2 62.9h.1M307.2 73h.1M307.2 75.6h.1M307.2 65.4h.1M307.2 67.9h.1M307.2 70.5h.1M325 75.6h.1M325 78.1h.1M325 67.9h.1M325 70.5h.1M325 73h.1"/>
<path d="M325 65.4h35.6v1.3M303.4 85.7h3.8M276.7 192.4h.1"/>
</g>
<g fill="none" stroke="#870000" stroke-width=".25">
<path d="M328.8 50.2v2.5M304.7 62.9h2.5M304.7 73h2.5M304.7 75.6h2.5M304.7 70.5h2.5M304.7 67.9h2.5M304.7 65.4h2.5M325 73h2.5M325 75.6h2.5M325 78.1h2.5M325 70.5h2.5M325 67.9h2.5"/>
<path d="M335.2 62.9h2.5M303.4 85.7v2.6M276.7 192.4h5.1M276.7 189.9h5.1"/>
</g>
<g fill="none" stroke="#a10000" stroke-width=".25">
<path d="M326.3 50.2h5M327 49.4h3.6M327.8 48.6h2M328.5 47.9h.6M297.1 61.6h5l2.6 1.3-2.6 1.2h-5zM297.1 71.8h5l2.6 1.2-2.6 1.3h-5zM297.1 74.3h5l2.6 1.3-2.6 1.2h-5zM297.1 69.2h5l2.6 1.3-2.6 1.3h-5zM297.1 66.7h5l2.6 1.2-2.6 1.3h-5zM297.1 64.1h5l2.6 1.3-2.6 1.3h-5zM327.5 74.3h5.1l2.6 1.3-2.6 1.2h-5.1zM327.5 76.8h5.1l2.6 1.3-2.6 1.3h-5.1z"/>
<path d="M327.5 71.8h5.1l2.6 1.2-2.6 1.3h-5.1zM327.5 69.2h5.1l2.6 1.3-2.6 1.3h-5.1zM327.5 66.7h5.1l2.6 1.2-2.6 1.3h-5.1zM337.7 62.9l2.5-1.3h5.1v2.5h-5.1zM300.9 88.3h5M301.6 89h3.6M302.4 89.8h2M303.1 90.6h.6M281.8 188.3h4.1l3.5-3.5v12.7l-3.5-3.6h-4.1zM283.1 189.6h1M283.6 189.1v1"/>
</g>
<path d="M191.6 3.2v116.8" fill="none" stroke="#000" stroke-width=".25"/>
<g font-size="11.5">
<text x="193.5" y="18">Level Shifters</text>
<text x="5.5" y="133.5">Speaker Amp</text>
<text x="70.9" y="211">Contrast DAC</text>
</g>
<text font-size="11.4" x="6.2" y="17.9">HDMI Subsystem</text>
<g font-size="4.6">
<text x="205.6" y="25.6">Bidirectional HDMI I2C Shifters</text>
<text x="85.6" y="30.7">HDMI Port</text>
<text x="280.5" y="42.1">Unidirectional 3.3V -&gt; 5V Video/TONE Shifters</text>
<text x="194.2" y="68.8">Unidirectional 3.3V -&gt; 5V CONT/VC Shifters</text>
<text x="328.1" y="131">RGBtoHDMI Header</text>
<text x="253.4" y="228.5">LisaFPGA Schematic</text>
<text x="308.4" y="246.3">LisaFPGA</text>
</g>
<g font-size="3.5">
<text x="297.9" y="188.8" transform="rotate(-90 297.9 188.8)">Speaker Selection</text>
<text x="202.8" y="228">Schematic</text>
<text x="322.2" y="225.4">Create at</text>
<text x="342.6" y="225.4">2026-05-07</text>
<text x="322.2" y="230.5">Update at</text>
<text x="342.6" y="230.5">2026-05-07</text>
<text x="202.8" y="235.6">Board</text>
<text x="267.4" y="235.6">LisaFPGA</text>
<text x="342.6" y="235.6">Audio/Video</text>
<text x="202.8" y="240.7">Drawn</text>
<text x="202.8" y="245.7">Reviewed</text>
<text x="263.5" y="255.9">Version</text>
<text x="287.2" y="255.9">Size</text>
<text x="265.8" y="263.5">V1.0</text>
<text x="288.5" y="263.5">A4</text>
</g>
<g font-size="3.4">
<text x="322.2" y="235.5">Page</text>
<text x="327.5" y="255.9">Page 6 Total 8</text>
<text x="329.1" y="263.5">EasyEDA.com</text>
</g>
<g font-size="2.3" fill="#00f">
<text x="52.9" y="21.8">3V3</text>
<text x="144.4" y="21.8">3V3</text>
<text x="204" y="35.7">3V3</text>
<text x="261.5" y="35.7">5V</text>
<text x="9.8" y="38.3">HDMI_D2_P</text>
<text x="196.2" y="39.5">HDMI_SDA</text>
<text x="261.5" y="39.5">HDMI_SDA_5V</text>
<text x="9.6" y="43.4">HDMI_D2_N</text>
<text x="171.3" y="45.9">HDMI_D1_P</text>
<text x="9.8" y="53.5">HDMI_D0_P</text>
<text x="171.3" y="51">HDMI_D1_N</text>
<text x="204" y="53.5">3V3</text>
<text x="261.5" y="53.5">5V</text>
<text x="9.6" y="58.6">HDMI_D0_N</text>
<text x="196.5" y="57.3">HDMI_SCL</text>
<text x="261.5" y="57.3">HDMI_SCL_5V</text>
<text x="171.3" y="61.1">HDMI_CLK_P</text>
<text x="293" y="63.7">5V</text>
<text x="346.6" y="63.7">5V</text>
<text x="31.3" y="68.8">3V3</text>
<text x="171.3" y="66.2">HDMI_CLK_N</text>
<text x="287.1" y="71.3">/HSYNC</text>
<text x="287.2" y="68.8">/VSYNC</text>
<text x="291.3" y="66.2">VC2</text>
<text x="336.4" y="71.3">/VSYNC_5V</text>
<text x="336.4" y="68.8">VC2_5V</text>
<text x="6.9" y="73.8">HDMI_SCL_5V</text>
<text x="171.3" y="76.4">HDMI_SDA_5V</text>
<text x="289.4" y="76.4">TONE</text>
<text x="291.9" y="73.8">VID</text>
<text x="336.4" y="76.4">VID_5V</text>
<text x="336.4" y="73.8">/HSYNC_5V</text>
<text x="159.9" y="81.5">5V</text>
<text x="336.4" y="78.9">TONE_5V</text>
<text x="67.2" y="87.8">3V3</text>
<text x="207.9" y="87.8">5V</text>
<text x="261.5" y="87.8">5V</text>
<text x="202.9" y="95.4">CONT3</text>
<text x="202.9" y="92.9">CONT4</text>
<text x="202.9" y="90.3">CONT5</text>
<text x="251.3" y="95.4">CONT4_5V</text>
<text x="251.3" y="92.9">CONT5_5V</text>
<text x="74.8" y="98">HDMI_HPD</text>
<text x="202.9" y="98">CONT2</text>
<text x="202.9" y="100.5">CONT1</text>
<text x="251.3" y="100.5">CONT2_5V</text>
<text x="251.3" y="98">CONT3_5V</text>
<text x="202.9" y="103">CONT0</text>
<text x="206.2" y="105.6">VC0</text>
<text x="251.3" y="103">CONT1_5V</text>
<text x="251.3" y="105.6">CONT0_5V</text>
<text x="206.2" y="108.1">VC1</text>
<text x="251.3" y="108.1">VC0_5V</text>
<text x="251.3" y="110.7">VC1_5V</text>
<text x="319.9" y="117">/VSYNC_5V</text>
<text x="324.7" y="114.5">VID_5V</text>
<text x="326.3" y="119.6">SPKR</text>
<text x="365.6" y="114.5">CONT</text>
<text x="365.6" y="117">/HSYNC_5V</text>
<text x="77.6" y="138.6">SPKRIN</text>
<text x="77.6" y="148.8">VC2_5V</text>
<text x="77.6" y="156.4">VC1_5V</text>
<text x="77.6" y="164">VC0_5V</text>
<text x="256.4" y="164">12V</text>
<text x="260.2" y="170.4">SPKR</text>
<text x="75.7" y="176.7">TONE_5V</text>
<text x="256.4" y="184.3">-12V</text>
<text x="22.2" y="193.2">CONT5_5V</text>
<text x="22.2" y="200.8">CONT4_5V</text>
<text x="22.2" y="208.5">CONT3_5V</text>
<text x="22.2" y="216.1">CONT2_5V</text>
<text x="22.2" y="223.7">CONT1_5V</text>
<text x="162.4" y="223.7">5V</text>
<text x="22.2" y="231.3">CONT0_5V</text>
<text x="180.2" y="233.9">CONT</text>
<text x="63.1" y="241.5">5V</text>
</g>
<g font-size="2.3" fill="#000080">
<text x="222.1" y="33.2">R483</text>
<text x="242.4" y="33.2">R481</text>
<text x="134" y="42.6" transform="rotate(-90 134 42.6)">GND</text>
<text x="326.2" y="47.2">GND</text>
<text x="61.6" y="50.2" transform="rotate(-90 61.6 50.2)">GND</text>
<text x="222.1" y="51">R482</text>
<text x="242.4" y="51">R480</text>
<text x="134" y="57.8" transform="rotate(-90 134 57.8)">GND</text>
<text x="43.9" y="65.4" transform="rotate(-90 43.9 65.4)">GND</text>
<text x="241.1" y="71.3">GND</text>
<text x="358" y="73.8">GND</text>
<text x="61.6" y="80.7" transform="rotate(-90 61.6 80.7)">GND</text>
<text x="300.8" y="92.9">GND</text>
<text x="96.4" y="100.5">GND</text>
<text x="124.3" y="98">GND</text>
<text x="272.9" y="98">GND</text>
<text x="53.2" y="117">GND</text>
<text x="215.7" y="117">GND</text>
<text x="361.8" y="125.9">GND</text>
<text x="208.1" y="147.5">GND</text>
<text x="161.1" y="155.1">GND</text>
<text x="270.4" y="161.5">GND</text>
<text x="173.8" y="186.9">GND</text>
<text x="138.3" y="194.5">GND</text>
<text x="209.4" y="200.8">GND</text>
<text x="274.2" y="199.6">GND</text>
<text x="48.1" y="221.2">R91</text>
<text x="48.1" y="228.8">R92</text>
<text x="148.4" y="250.4">GND</text>
<text x="78.6" y="264.3">GND</text>
<text x="114.1" y="264.3">GND</text>
</g>
<text font-size="2.3" x="318.6" y="44.6">And VC2 too!!!</text>
<g font-size="1.8" fill="#000080">
<text x="36.7" y="29.4">R105</text>
<text x="48.1" y="29.4">R106</text>
<text x="59.6" y="29.4">R107</text>
<text x="71" y="29.4">R108</text>
<text x="128.1" y="29.4">R109</text>
<text x="139.6" y="29.4">R110</text>
<text x="151" y="29.4">R111</text>
<text x="162.4" y="29.4">R112</text>
<text x="76.1" y="34.5">HDMI1</text>
<text x="232.3" y="40.8">Q15</text>
<text x="232.3" y="58.6">Q16</text>
<text x="309.8" y="59.9">U44</text>
<text x="332.6" y="57.3">C323</text>
<text x="60.8" y="64.9">D8</text>
<text x="49.4" y="66.2">R101</text>
<text x="138.3" y="77.6">D11</text>
<text x="224.7" y="84">U43</text>
<text x="247.5" y="81.5">C322</text>
<text x="129.4" y="86.4">C139</text>
<text x="58.3" y="91.6">R104</text>
<text x="40.5" y="100.5">R103</text>
<text x="60.8" y="96.7">Q4</text>
<text x="40.5" y="108.1">R102</text>
<text x="346.6" y="110.7">J18</text>
<text x="172.6" y="136.1">R85</text>
<text x="166.2" y="142.4">R86</text>
<text x="100.2" y="146.2">R79</text>
<text x="276.7" y="148.8">J5</text>
<text x="100.2" y="153.8">R84</text>
<text x="125.6" y="155.1">U10.3</text>
<text x="239.9" y="155.1">R80</text>
<text x="100.2" y="161.5">R83</text>
<text x="213.2" y="158.8">C128</text>
<text x="143.4" y="165.3">R81</text>
<text x="157.4" y="167.8">C130</text>
<text x="185.3" y="164">U10.1</text>
<text x="220.9" y="166.8">Q1</text>
<text x="284.4" y="167.8">SW13</text>
<text x="118" y="169">C127</text>
<text x="170.1" y="169.1">R82</text>
<text x="142.1" y="175.4">Q3</text>
<text x="220.9" y="178">Q2</text>
<text x="281.8" y="184.3">SPK1</text>
<text x="48.1" y="190.7">R88</text>
<text x="214.5" y="189.3">C129</text>
<text x="48.1" y="198.3">R89</text>
<text x="48.1" y="205.9">R90</text>
<text x="48.1" y="213.5">R87</text>
<text x="129.4" y="216.1">R94</text>
<text x="82.4" y="222.4">U10.4</text>
<text x="106.6" y="226.2">R93</text>
<text x="126.9" y="227.5">U10.2</text>
<text x="153.5" y="227.5">R428</text>
<text x="161.2" y="231.3">R427</text>
<text x="88.8" y="238.9">R96</text>
<text x="153.5" y="238.8">C237</text>
<text x="107.8" y="245.3">R95</text>
<text x="83.7" y="246.4">C134</text>
<text x="119.3" y="249">C131</text>
</g>
<g font-size="1.8" fill="#00f">
<text x="36.7" y="31.9">49.9</text>
<text x="48.1" y="31.9">49.9</text>
<text x="59.6" y="31.9">49.9</text>
<text x="71" y="31.9">49.9</text>
<text x="128.1" y="31.9">49.9</text>
<text x="139.6" y="31.9">49.9</text>
<text x="151" y="31.9">49.9</text>
<text x="162.4" y="31.9">49.9</text>
<text x="222.1" y="38.3">1.5k</text>
<text x="242.4" y="38.3">1.5k</text>
<text x="232.3" y="43.4">BSS138LT1G</text>
<text x="222.1" y="56.1">1.5k</text>
<text x="242.4" y="56.1">1.5k</text>
<text x="332.6" y="59.9">100nF</text>
<text x="232.3" y="61.1">BSS138LT1G</text>
<text x="49.4" y="71.3">27k</text>
<text x="60.8" y="72.6">SS14</text>
<text x="247.5" y="84">100nF</text>
<text x="129.4" y="88.7">100nF</text>
<text x="138.3" y="85.3">SS14</text>
<text x="58.3" y="94.2">4.7k</text>
<text x="83.7" y="91.6">HDMI-001S</text>
<text x="309.8" y="90.3">74HCT245PW</text>
<text x="40.5" y="105.6">10k</text>
<text x="59.6" y="105.6">2N7002-HXY</text>
<text x="40.5" y="113.2">10k</text>
<text x="224.7" y="114.5">74HCT245PW</text>
<text x="335.2" y="123.4">PH2.54-2X3P-H25</text>
<text x="172.6" y="141.1">20k</text>
<text x="166.2" y="145">680</text>
<text x="100.2" y="151.3">10k</text>
<text x="276.7" y="151.3">HX PZ2.54-1x2P ZZ</text>
<text x="100.2" y="158.9">20k</text>
<text x="213.2" y="161.1">10uF</text>
<text x="239.9" y="157.7">10k</text>
<text x="100.2" y="166.5">39k</text>
<text x="125.6" y="167.8">TL074IDT</text>
<text x="143.4" y="167.8">1k</text>
<text x="181.5" y="166.5">TL074IDT</text>
<text x="118" y="171.3">100nF</text>
<text x="220.9" y="169.1">ZXTN2010ZTA</text>
<text x="142.1" y="177.7">2N3904S-RTK/PS</text>
<text x="157.4" y="175.4">330nF</text>
<text x="170.1" y="174.2">20k</text>
<text x="220.9" y="180.5">ZXTP2012ZTA</text>
<text x="214.5" y="191.6">10uF</text>
<text x="300.4" y="187.3" transform="rotate(-90 300.4 187.3)">XDZ254-1-03-Z-2.5-G1</text>
<text x="48.1" y="195.8">10k</text>
<text x="48.1" y="203.4">20k</text>
<text x="281.8" y="199.6">2308 8</text>
<text x="289.3" y="199.6">1w</text>
<text x="48.1" y="211">39k</text>
<text x="48.1" y="218.6">82k</text>
<text x="129.4" y="221.2">10k</text>
<text x="48.1" y="226.2">160k</text>
<text x="48.1" y="233.9">316k</text>
<text x="106.6" y="231.3">10k</text>
<text x="153.5" y="230">1k</text>
<text x="82.4" y="235.1">TL074IDT</text>
<text x="161.2" y="236.4">100</text>
<text x="88.8" y="244">5.1k</text>
<text x="126.9" y="240.2">TL074IDT</text>
<text x="153.5" y="241.1">100nF</text>
<text x="83.7" y="248.7">100nF</text>
<text x="107.8" y="247.8">10k</text>
<text x="119.3" y="251.3">10uF</text>
</g>
<g font-size="1.8">
<text x="73.8" y="37.2">1</text>
<text x="76.6" y="38.3">TMDS Data 2+</text>
<text x="99.4" y="40.8">TMDS Data 2 Shield</text>
<text x="118" y="39.8">2</text>
<text x="73.8" y="42.3">3</text>
<text x="73.8" y="47.4">5</text>
<text x="76.6" y="43.3">TMDS Data 2-</text>
<text x="103.9" y="45.9">TMDS Data 1+</text>
<text x="118" y="44.9">4</text>
<text x="73.8" y="52.5">7</text>
<text x="76.6" y="48.4">TMDS Data 1 Shield</text>
<text x="76.6" y="53.5">TMDS Data 0+</text>
<text x="104.4" y="51">TMDS Data 1-</text>
<text x="118" y="49.9">6</text>
<text x="73.8" y="57.6">9</text>
<text x="76.6" y="58.6">TMDS Data 0-</text>
<text x="99.4" y="56">TMDS Data 0 Shield</text>
<text x="118" y="55">8</text>
<text x="72.7" y="62.6">11</text>
<text x="76.6" y="63.7">TMDS Clock Shield</text>
<text x="104.8" y="61.1">TMDS Clock+</text>
<text x="118" y="60.1">10</text>
<text x="118" y="65.2">12</text>
<text x="308.6" y="62.6">1</text>
<text x="308.6" y="65.2">2</text>
<text x="310.7" y="63.9">DIR</text>
<text x="317.6" y="63.9">VCC</text>
<text x="322.6" y="65.2">19</text>
<text x="322.6" y="62.6">20</text>
<text x="72.7" y="67.7">13</text>
<text x="76.6" y="68.7">CEC</text>
<text x="103" y="71.3">Reserved (N.C.)</text>
<text x="105.2" y="66.2">TMDS Clock-</text>
<text x="118" y="70.3">14</text>
<text x="308.6" y="67.7">3</text>
<text x="308.6" y="70.3">4</text>
<text x="310.7" y="66.4">A0</text>
<text x="310.7" y="69">A1</text>
<text x="310.7" y="71.5">A2</text>
<text x="317.8" y="66.4">OE#</text>
<text x="319.3" y="71.5">B1</text>
<text x="319.3" y="69">B0</text>
<text x="322.6" y="70.3">17</text>
<text x="322.6" y="67.7">18</text>
<text x="72.7" y="72.8">15</text>
<text x="72.7" y="77.9">17</text>
<text x="76.6" y="73.8">SCL</text>
<text x="112.4" y="76.4">SDA</text>
<text x="118" y="75.3">16</text>
<text x="308.6" y="72.8">5</text>
<text x="308.6" y="75.3">6</text>
<text x="308.6" y="77.9">7</text>
<text x="310.7" y="74.1">A3</text>
<text x="310.7" y="76.6">A4</text>
<text x="319.3" y="76.6">B3</text>
<text x="319.3" y="74.1">B2</text>
<text x="322.6" y="77.9">14</text>
<text x="322.6" y="75.3">15</text>
<text x="322.6" y="72.8">16</text>
<text x="72.7" y="83">19</text>
<text x="76.6" y="78.9">DDC/CEC Ground</text>
<text x="76.6" y="84">Hot Plug Detect</text>
<text x="107.1" y="81.4">+5V Power</text>
<text x="118" y="80.4">18</text>
<text x="308.6" y="80.4">8</text>
<text x="308.6" y="83">9</text>
<text x="310.7" y="79.1">A5</text>
<text x="310.7" y="81.7">A6</text>
<text x="319.3" y="81.7">B5</text>
<text x="319.3" y="79.1">B4</text>
<text x="322.6" y="83">12</text>
<text x="322.6" y="80.4">13</text>
<text x="99.2" y="88.2" transform="rotate(-90 99.2 88.2)">GND</text>
<text x="101.8" y="88.2" transform="rotate(-90 101.8 88.2)">GND</text>
<text x="104.3" y="88.2" transform="rotate(-90 104.3 88.2)">GND</text>
<text x="106.9" y="88.2" transform="rotate(-90 106.9 88.2)">GND</text>
<text x="223.5" y="86.8">1</text>
<text x="223.5" y="89.3">2</text>
<text x="225.6" y="88">DIR</text>
<text x="232.5" y="88">VCC</text>
<text x="237.5" y="89.3">19</text>
<text x="237.5" y="86.8">20</text>
<text x="307.6" y="85.5">10</text>
<text x="310.7" y="84.2">A7</text>
<text x="310.7" y="86.8">GND</text>
<text x="319.3" y="86.8">B7</text>
<text x="319.3" y="84.2">B6</text>
<text x="322.6" y="85.5">11</text>
<text x="98.2" y="92.1" transform="rotate(-90 98.2 92.1)">20</text>
<text x="100.8" y="92.1" transform="rotate(-90 100.8 92.1)">21</text>
<text x="103.3" y="92.1" transform="rotate(-90 103.3 92.1)">22</text>
<text x="105.8" y="92.1" transform="rotate(-90 105.8 92.1)">23</text>
<text x="223.5" y="91.8">3</text>
<text x="223.5" y="94.4">4</text>
<text x="225.6" y="90.6">A0</text>
<text x="225.6" y="93.1">A1</text>
<text x="225.6" y="95.7">A2</text>
<text x="232.7" y="90.6">OE#</text>
<text x="234.2" y="95.7">B1</text>
<text x="234.2" y="93.1">B0</text>
<text x="237.5" y="94.4">17</text>
<text x="237.5" y="91.8">18</text>
<text x="223.5" y="96.9">5</text>
<text x="223.5" y="99.5">6</text>
<text x="225.6" y="98.2">A3</text>
<text x="225.6" y="100.7">A4</text>
<text x="234.2" y="100.7">B3</text>
<text x="234.2" y="98.2">B2</text>
<text x="237.5" y="99.5">15</text>
<text x="237.5" y="96.9">16</text>
<text x="223.5" y="102">7</text>
<text x="223.5" y="104.5">8</text>
<text x="223.5" y="107.1">9</text>
<text x="225.6" y="103.3">A5</text>
<text x="225.6" y="105.8">A6</text>
<text x="234.2" y="105.8">B5</text>
<text x="234.2" y="103.3">B4</text>
<text x="237.5" y="107.1">12</text>
<text x="237.5" y="104.5">13</text>
<text x="237.5" y="102">14</text>
<text x="222.5" y="109.6">10</text>
<text x="225.6" y="108.4">A7</text>
<text x="225.6" y="110.9">GND</text>
<text x="234.2" y="110.9">B7</text>
<text x="234.2" y="108.4">B6</text>
<text x="237.5" y="109.6">11</text>
<text x="345.4" y="113.4">1</text>
<text x="351.8" y="113.4">2</text>
<text x="345.4" y="116">3</text>
<text x="345.4" y="118.5">5</text>
<text x="347.5" y="114.7">1</text>
<text x="347.5" y="117.2">3</text>
<text x="347.5" y="119.8">5</text>
<text x="349.7" y="119.8">6</text>
<text x="349.7" y="117.2">4</text>
<text x="349.7" y="114.7">2</text>
<text x="351.8" y="118.5">6</text>
<text x="351.8" y="116">4</text>
<text x="270.2" y="152.9" transform="rotate(-90 270.2 152.9)">1</text>
<text x="271.4" y="150.8" transform="rotate(-90 271.4 150.8)">1</text>
<text x="272.7" y="152.9" transform="rotate(-90 272.7 152.9)">2</text>
<text x="274" y="150.8" transform="rotate(-90 274 150.8)">2</text>
<text x="123.3" y="157.9">9</text>
<text x="137" y="160.4">8</text>
<text x="122.3" y="163">10</text>
<text x="194.7" y="167.5" transform="rotate(-90 194.7 167.5)">4</text>
<text x="188.1" y="170.6">2</text>
<text x="201.8" y="173.1">1</text>
<text x="284.5" y="170.6">1</text>
<text x="284.5" y="173.1">2</text>
<text x="286.6" y="171.9">1</text>
<text x="292.3" y="170.9" transform="rotate(-90 292.3 170.9)">Ext</text>
<text x="188.1" y="175.7">3</text>
<text x="284.5" y="175.7">3</text>
<text x="286.6" y="174.4">2</text>
<text x="286.6" y="176.9">3</text>
<text x="292.3" y="176.6" transform="rotate(-90 292.3 176.6)">Int</text>
<text x="194.7" y="182.2" transform="rotate(-90 194.7 182.2)">11</text>
<text x="279.5" y="189.6">1</text>
<text x="279.5" y="192.2">2</text>
<text x="79.1" y="225.2">13</text>
<text x="93.9" y="227.7">14</text>
<text x="79.1" y="230.3">12</text>
<text x="124.6" y="230.3">6</text>
<text x="138.3" y="232.8">7</text>
<text x="124.6" y="235.4">5</text>
</g>
</svg>
